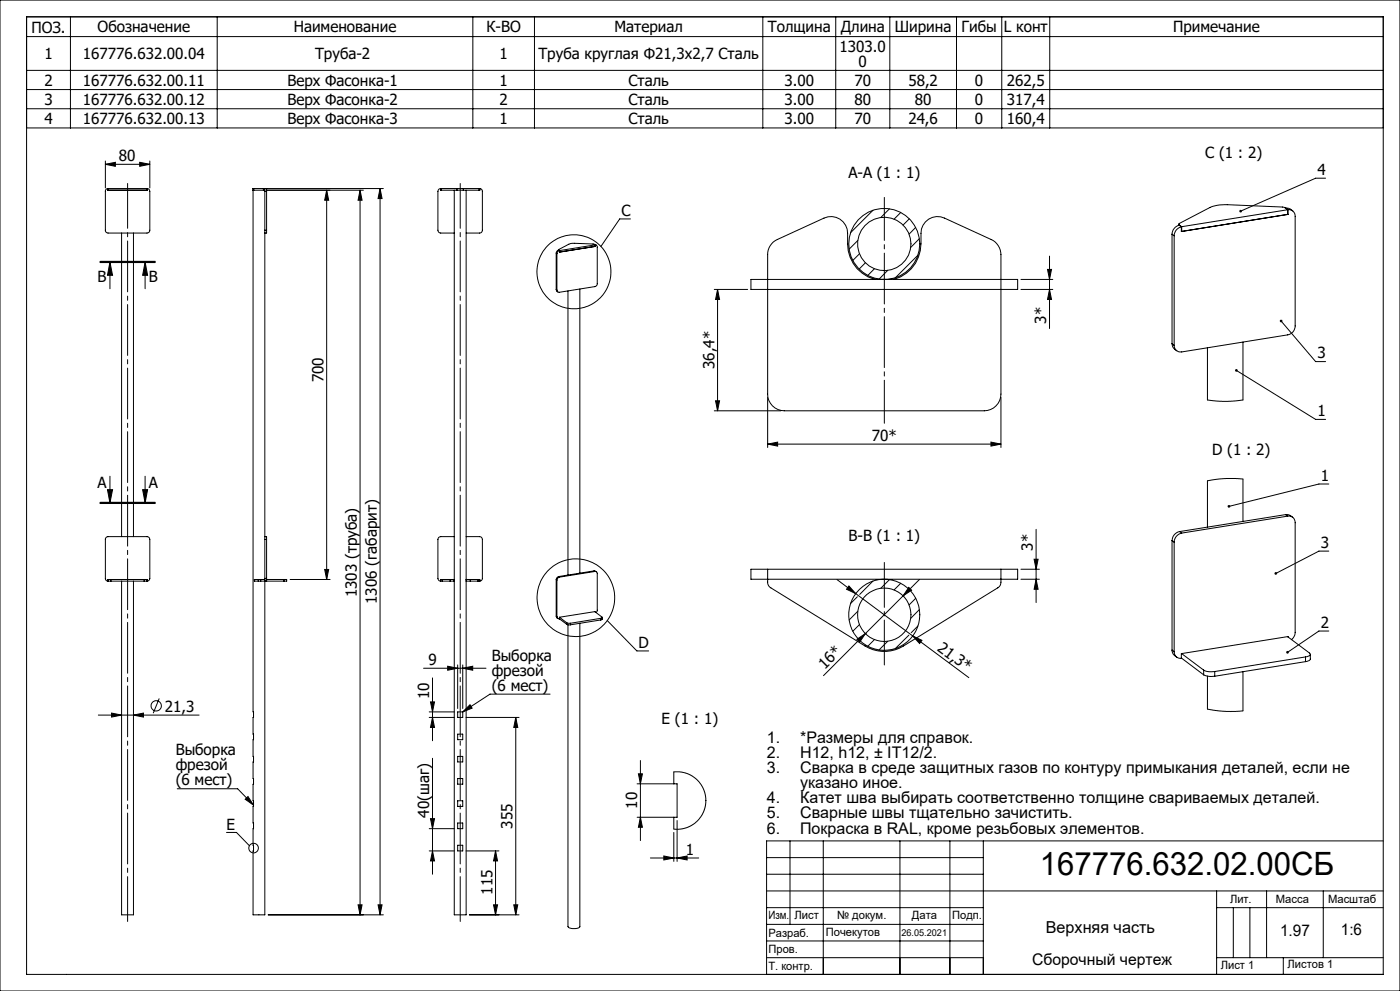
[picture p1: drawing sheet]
<svg xmlns="http://www.w3.org/2000/svg" width="420mm" height="297mm" viewBox="0 0 420 297" stroke-linecap="round" stroke-linejoin="round" font-family="sans-serif">
<g fill="none" stroke="#000" stroke-width=".3">
<path d="M0 0h420v297h-420zM8 5h407v287h-407zM8 5.1h407M8 11h407M21.1 5.1v33.2M65.2 5.1v33.2M141.9 5.1v33.2M160.3 5.1v33.2M228.8 5.1v33.2M250.7 5.1v33.2M266.9 5.1v33.2M286.9 5.1v33.2"/>
<path d="M300.5 5.1v33.2M314.9 5.1v33.2M8 21.1h407M8 26.8h407M8 32.6h407M8 38.3h407M31.6 49.2l3-.6v1.2zM31.6 48.3v8M31.6 49.2h13.3M32.4 56.5a.79 .79 0 0 0-.8 .9v11.6a.79 .79 0 0 0 .8 .8h11.7a.84 .84 0 0 0 .8-.8v-11.6a.84 .84 0 0 0-.8-.9M32.4 56.5v.5h11.7v-.5M32.4 56.5h11.7"/>
<path d="M41.9 48.6l3 .6-3 .6zM44.9 48.3v8M75.9 57v217.2h3.5v-100.8M76.1 56.5h-.3v.5h.3M76.1 57h2.9M76.1 56.5h2.9M76.1 56.5v.5M79 57h.3M79 56.5h.3M79 56.5v.5M79.3 57h.1M79.3 56.5h35.7"/>
<path d="M79.3 56.5v.5M79.4 56.5v.9M79.4 57.4v11.6M79.4 57.4h.6M80 56.5h.1M80 56.5v.9M80 57.4v11.6M80 57h29M98 57l.6 3h-1.2zM98 57v116.7M108 57v217.2M108 57l.6 3h-1.2z"/>
<path d="M114 56.5v217.7M114 56.5l.6 3h-1.2zM132.2 57h.2M132.2 57v-.5a.84 .84 0 0 0-.8 .9v11.6a.84 .84 0 0 0 .8 .8h4.1M132.4 56.5l-.2 .5M132.4 57h4.7M132.4 56.5h4.7M132.4 56.5v.5M136.3 57v217.2h3.5v-217.2M137.1 56.5h1.9M137.1 57h1.9M137.1 56.5v.5"/>
<path d="M139 57h4.7M139 56.5h4.7M139 56.5v.5M143.7 56.5h.2M143.7 57h.2M143.7 56.5v.5M143.9 57h.1M143.9 56.5v.5M143.9 56.5a.79 .79 0 0 1 .8 .9v11.6a.84 .84 0 0 1-.8 .8h-4.1M397.7 53.4h-3l-22.5 9.9M30 78.5h16.5M30 78.3h16.5"/>
<path d="M30 78.7h16.5M33 78.5l.8 4h-1.6zM33 78.5v8M36.5 69.8v91M40 69.8v91M43.5 78.5l.8 4h-1.5zM43.5 78.5v8M79.4 69v.8M79.4 69.8v91M79.4 69h.6M80 69v.8h-.6M166.9 75.8v11"/>
<path d="M166.9 75.8l.2 .2M167.1 76v11M167.5 74.9v.1M167.6 74.9l.3 .2M167.8 75.1l-.5 .3-.2 .6M167.8 75.1a.71 .71 0 0 0-.9 .7M167.8 75.1v.5M167.8 75.5l.1 .1M178.3 73.2l.6 .3M178.3 73.2l.2 .2M178.3 73.2v.1M178.4 73.4l-.4-.3-6.3-.2-1.1 .3-3 1.7"/>
<path d="M178.4 73.4v.5M178.4 73.4l-10.5 1.7M178.4 73.8l.1 .1M178.5 73.4a.62 .62 0 0 1 .7 .7l-.1 11.4-.7 .4-10.5 1.7a.67 .67 0 0 1-.8-.6M178.5 73.9l-10.7 1.7M178.5 73.4v.5M189.1 65.6h-3.2l-5.6 8.3M257.4 72.1l-2.7 2.6M257.8 76.1l-2 2M259.6 78.8l-1.9 1.8M261.9 63l-6.7 6.7M266.8 62.6l-2.6 2.6"/>
<path d="M270.2 63.7l-2 2M272.8 65.6l-1.9 1.8M274.7 68.2l-2 2M275.4 76.5l-6.8 6.7M275.8 71.5l-2.6 2.7M314.9 76.8v21.7M351.6 70.2l.6 .5M351.6 70.2v32.8M352.2 70.7v32.8M353.6 67.2v.4M353.7 67.3l.8 .6M353.7 67.3v.2"/>
<path d="M354.4 68a2.81 2.81 0 0 0-2.2 2.7M354.4 68l-.6-.5a2.9 2.9 0 0 0-2.2 2.7M354.4 69.3l.1 .1M354.5 67.9v1.5M385.8 62.4h.8l1.2 .8M385.8 62.4l.6 .4M385.8 62.4v.1M386.3 62.9l-.9-.7-.6-.1-16.6-.8a11.6 11.6 0 0 0-5.2 .9l-9.2 4.8-.1 .3M386.3 62.9v1.4l-31.8 5.1M386.3 62.9l-31.8 5M386.3 64.2h.1M386.4 62.8a1.9 1.9 0 0 1 2.1 2v32.9a2.69 2.69 0 0 1-2.2 2.7l-31.8 5.1a1.91 1.91 0 0 1-2.3-2"/>
<path d="M386.4 64.2l-32 5.2v-1.4M386.4 62.8v1.4M166.9 86.8l.5 .7M166.9 86.8l.2 .2M170.4 87.2v85.2M174 86.6v85.2M214.3 86.7h10M215.3 86.7v36.4M215.3 86.7l.6 3h-1.2zM225.3 83.7h80v3h-80zM262.3 80.5l-2 2M262.5 83.7a10.9 10.9 0 0 1-8.2-10.6v-3.2a5 5 0 0 0-7.1-4.5l-14 6.4a4.9 4.9 0 0 0-2.9 4.5v41.8a5 5 0 0 0 5 5h60a5.1 5.1 0 0 0 5-5v-41.8a5 5 0 0 0-2.9-4.5l-14-6.4a5 5 0 0 0-7.1 4.5 13.5 13.5 0 0 1-2.9 10.6 10.5 10.5 0 0 1-5.4 3.2"/>
<path d="M266.3 81l-2.6 2.6M306.3 86.7h9.5M306.3 83.7h9.5M314.3 80.7h1.2l-.6 3zM314.9 86.7l.6 3h-1.2zM384.3 96.2l10.4 12.2h3M230.3 119.1v15M300.3 119.1v15M351.6 103l.4 1.2 1 .9M351.6 103l.6 .5M370.9 111l23.8 14.7h3M372.9 102.5v17.4h-.2l-6.1 .4-4.4-.4v-15.7"/>
<path d="M214.3 123.1h20M214.7 120.1h1.2l-.6 3zM230.3 133.1l3-.6v1.2zM230.3 133.1h70M297.3 132.5l3 .6-3 .6zM30 150.9h8.3zM30 150.7h16.5M30 150.5h16.5M32.2 146.8h1.6l-.8 3.9zM33 142.7v8M38.3 150.9h8.2M42.8 146.8h1.5l-.8 3.9z"/>
<path d="M43.5 142.7v8M310.8 158.6v22M353.9 159.3a2.84 2.84 0 0 0-2.3 2.7M353.9 159.3l.6 .5M354.5 159.8a2.85 2.85 0 0 0-2.3 2.7M372.9 156.3v-12.7l-5.1-.2-3.9 .4-1.7 .3v13.9M385.7 154.2l1.2 .2 .9 .6M385.7 154.2l.6 .5M385.7 154.2l-31.8 5.1M386.3 154.7a1.88 1.88 0 0 1 2.2 2v32.8l-.3 1.3-.7 .9M386.3 154.7l-31.8 5.1M398.6 145.1h-2.9l-27 6.7"/>
<path d="M32.4 174.2a.78 .78 0 0 1-.8-.8v-11.7a.79 .79 0 0 1 .8-.9h11.7a.84 .84 0 0 1 .8 .9v11.7l-.3 .6-.5 .2M32.4 173.7h.1M32.4 173.7v.5M32.4 173.7h.9M32.4 174.2h.9M33.3 173.7h10M33.3 173.7v.5M33.3 174.2h10M36.5 174.2v100h3.5v-100M43.3 173.7h.8M43.3 174.2h.8M43.3 173.7v.5"/>
<path d="M44.1 173.7h.1M44.1 173.7v.5M76.4 173.7v.5M76.4 173.7h1.1M76.4 174.2h1.1M77.5 174.2h.7M77.5 173.7h.7M77.5 173.7v.5M78.2 173.7h1.2M78.2 174.2h7M78.2 173.7v.5M79.4 160.8h.6v.9"/>
<path d="M79.4 160.8v.9M79.4 161.7v11.7M79.4 161.7h.6M79.4 173.4h.6M80 173.4v.8M80 173.7h5.2M80 161.7v11.7M85.2 173.7h.8v.5h-.8M85.2 173.7v.5M87 173.7h12M97.4 170.7h1.2l-.6 3zM132.2 173.7v.5h.5"/>
<path d="M132.2 173.7h.5M132.7 173.7h2.3M132.7 174.2h2.3M132.7 173.7v.5M135 174.2h1.2M135 173.7h1.2M135 173.7v.5M136.2 174.2h.1M136.2 173.7h.1M136.2 173.7v.5M136.3 160.8h-4.1a.84 .84 0 0 0-.8 .9v11.7l.2 .5 .4 .3h.2v-.5M139.8 160.8h4.1a.84 .84 0 0 1 .8 .9v11.7a.78 .78 0 0 1-.8 .8"/>
<path d="M139.8 174.2h.1M139.8 173.7h.1M139.9 174.2h1.2M139.9 173.7h1.2M141.1 173.7h2.3M141.1 174.2h2.3M141.1 173.7v.5M143.4 174.2h.5M143.4 173.7h.5M143.4 173.7v.5M143.9 173.7h.1M143.9 173.7v.5"/>
<path d="M166.9 173.7l.2 .1M166.9 173.7v10.9M167.1 173.8v11M167.6 172.8l-.5 .3-.2 .6M167.6 172.8l.3 .2M167.9 173l-.6 .3-.2 .5M178.2 171.1l.7 .3M178.2 171.1l.2 .2M178.2 171.1l-10.6 1.7M178.4 171.3a.62 .62 0 0 1 .8 .6v11.1l-.4 .6M178.4 171.3l-10.5 1.7M230.3 170.6v3.9a1.89 1.89 0 0 0 .9 1.7l28.3 17.4a11 11 0 0 0 11.5 0l28.3-17.4a1.89 1.89 0 0 0 1-1.7v-3.9"/>
<path d="M230.3 170.6h-5v3h80v-3h-5M230.3 170.6h70M251.1 173.7l5.6 4.2M254.7 175.6l2 2.3-2.7-1.3zM256.7 177.9l34 25.2M257.2 178.9l-2 2M261.9 174.1l-4 4M266.8 173.7l-2.6 2.6M270.2 174.8l-2 2M270.9 178.6h.1M272.6 176l.9 .9-2.6 1.7zM274.7 179.3l-2 2"/>
<path d="M275.9 173.6l-28.8 28.9M306.3 170.6h5.5M306.3 173.6h5.5M310.2 167.6h1.2l-.6 3zM310.8 173.6l.6 3h-1.2zM351.6 162v32.8M351.6 162l.6 .5M352.2 162.5v32.8M398.6 165.2h-2.9l-13 6.7M134.3 199.7l3 .6-3 .6zM137.3 199.3v13M138.8 199.3v13"/>
<path d="M166.9 184.6l.5 .7M166.9 184.6l.2 .2M167.1 184.8l.2 .5 .5 .2M167.8 185v.5M167.8 185.5l2.2 1.6M167.9 185l2.1 1.7M170 186.7l1.1 .1M170 187.1l1.1 .2M170 186.7v.4M171.1 186.8v.5M174 186.8v90.9a2.94 2.94 0 0 1-3.6 0v-90.4M178.4 183.3l2.3 1.7-.5 .3"/>
<path d="M178.5 183.3h.1M178.5 183.3l-10.7 1.7M180.2 185.3l-9.1 1.5M180.2 185.3v.5M180.2 185.8l-9.1 1.5M180.7 185.1v.5l-.5 .2M182.2 186l8.9 9.1h3.5M257.1 191.6l2.5-1.7-1.7 2.5zM257.4 183.2l-2.7 2.6M257.8 187.2l-2 2M259.6 189.9h.1M262.3 191.7l-1.9 2"/>
<path d="M266.3 192.2l-2.6 2.6M272.7 190.4l-4.1 3.9M273.8 190.6l2.8 1.3-.7 1zM275.4 187.6l-2 2M275.8 182.7l-2.6 2.6M351.6 194.8l.4 1.3 1 .9M351.6 194.8l.6 .5M354.4 197.2l6.7 5M354.5 195.9l6.6 4.9M386.3 190.8l6.7 5.1 .1 .3-.4 .4-1 .3M386.4 190.9l-32 5v1.4a1.89 1.89 0 0 1-2.2-2M391.7 196.9l-27.3 4.4"/>
<path d="M391.7 196.9v1.4M391.7 198.3l-27.3 4.4M393.1 196.1v1.6l-.4 .3-1 .3M398.6 189.1h-2.9l-9.4 6.4M29.5 214.3h30.2M33.5 213.7l3 .6-3 .6zM40 214.3l3-.6v1.2zM47.8 209.3l-1.8 4.4M127.1 200.3h18.7M128.8 215h7.5M128.8 213.4h7.5M129.2 210.4h1.2l-.6 3z"/>
<path d="M129.8 215l.6 3h-1.2zM129.8 203.2v18.8M137.3 213.4h1.5v1.6h-1.5zM138.8 213.4l2.2-2.2 .6 1zM138.8 200.3l3-.6v1.2zM139.8 215h15.9M154.7 215l.6 3h-1.2zM154.7 215v59.2M165 208h-18l-8.2 5.4M361.1 200.8a5.1 5.1 0 0 0 3.3 .5M361.1 202.2a5.8 5.8 0 0 0 3.3 .5M361.1 200.8v1.4"/>
<path d="M364.4 201.3v1.4M372.9 201.3l-.1 11.8-5.7 .1-4.9-.7v-9.9M53.2 236.4h18.1l4.8 4.9M73.6 239.5l.8-.8 1.7 2.6zM129.8 227.3v34.7M137.3 220h1.5v1.7h-1.5zM137.3 226.7h1.5v1.6h-1.5zM137.3 233.3h1.5v1.7h-1.5zM137.3 240h1.5v1.7h-1.5zM191.1 234.9h11M191.5 231.9h1.2l-.6 3zM192.1 227.9v24"/>
<path d="M202.1 234.9v-3.6l2.4 .1 2.6 .8 1.8 1.3 1.5 1.7 1.1 2.4 .3 2.2-.3 2.3-.8 2-1.7 2.1-1.7 1.3-2.7 .9-2.5 .1v-3.6M202.1 234.9h1v10h-1M67.9 249.5h3l3.9 4M128.8 255h7.5M128.8 248.4h7.5M129.2 245.4h1.2l-.6 3zM129.8 255l.6 3h-1.2zM137.3 253.3h1.5v1.7h-1.5zM137.3 246.7h1.5v1.7h-1.5zM139.8 255h9.9M148.7 255l.6 3h-1.2zM148.7 255v19.2"/>
<path d="M191.1 244.9h11M192.1 244.9l.6 3h-1.2zM195.1 257.1h14.5M199.1 256.5l3 .6-3 .6zM202.1 249.5v8.7M203.1 257.1l3-.6v1.2zM203.1 245.9v12.3M230 257h65M237 252v25M247 252v40M270 252v40M285 252v40"/>
<path d="M295 252v40M415 252h-185v40M80.5 274.2h34.5M107.4 271.2h1.2l-.6 3zM113.4 271.2h1.2l-.6 3zM140.8 274.2h14.9M148.1 271.2h1.2l-.6 3zM154.1 271.2h1.2l-.6 3zM230 272h65M230 277h65M230 262h65M230 267h185"/>
<path d="M365 272h50M365 267v25M370 272v15M375 272v15M380 267v20M397 267v20M230 282h65M230 287h65M365 287h50M385 287v5"/>
<circle cx="265.3" cy="73.1" r="10.7"/>
<circle cx="265.3" cy="73.1" r="8"/>
<circle cx="172.2" cy="81.5" r="11.1"/>
<circle cx="172.8" cy="179.1" r="11.6"/>
<circle cx="265.3" cy="184.2" r="10.7"/>
<circle cx="265.3" cy="184.3" r="8"/>
<circle cx="46.9" cy="211.5" r="1.54"/>
<circle cx="76.1" cy="254.2" r="1.44"/>
</g>
<path d="M38.3 55v221.2M138.1 55v221.2M265.3 199.3v-30.7" fill="none" stroke="#000" stroke-width=".3" stroke-dasharray="15.2 1.3 1.3 1.3" stroke-dashoffset="1.8"/>
<path d="M265.3 126.8v-67.6" fill="none" stroke="#000" stroke-width=".3" stroke-dasharray="15.2 1.3 1.3 1.3" stroke-dashoffset="2.4"/>
<g fill="#000">
<path d="M31.6 49.2l3-.6v1.2zM41.9 48.6l3 .6-3 .6z"/>
<path d="M98 57l.6 3h-1.2zM97.4 170.7h1.2l-.6 3zM191.5 231.9h1.2l-.6 3zM192.1 244.9l.6 3h-1.2z"/>
<path d="M43.5 78.5l.8 4h-1.5zM33 78.5l.8 4h-1.6z"/>
<path d="M314.3 80.7h1.2l-.6 3zM314.9 86.7l.6 3h-1.2z"/>
<path d="M214.7 120.1h1.2l-.6 3zM215.3 86.7l.6 3h-1.2z"/>
<path d="M42.8 146.8h1.5l-.8 3.9zM32.2 146.8h1.6l-.8 3.9z"/>
<path d="M254.7 175.6l-.7 1 2.7 1.3zM273.8 190.6l2.1 2.3 .7-1z"/>
<path d="M272.6 176l-1.7 2.6 2.6-1.7zM257.1 191.6l.8 .8 1.7-2.5z"/>
<path d="M310.2 167.6h1.2l-.6 3zM310.8 173.6l.6 3h-1.2z"/>
<path d="M33.5 213.7l3 .6-3 .6zM40 214.3l3-.6v1.2zM134.3 199.7l3 .6-3 .6zM138.8 200.3l3-.6v1.2zM230.3 133.1l3-.6v1.2zM297.3 132.5l3 .6-3 .6zM199.1 256.5l3 .6-3 .6zM203.1 257.1l3-.6v1.2z"/>
<path d="M129.8 215l.6 3h-1.2zM129.2 210.4h1.2l-.6 3z"/>
<path d="M73.6 239.5l.8-.8 1.7 2.6zM138.8 213.4l2.2-2.2 .6 1zM370.6 110.7l.3 .3-.3-.2a.4 .4 0 0 0 .2 .6 .4 .4 0 0 0 .5-.4 .4 .4 0 0 0-.7-.3zM384.1 95.9a.41 .41 0 0 0 0 .7 .41 .41 0 0 0 .6-.3 .41 .41 0 0 0-.6-.5l.2 .4zM372 63l-.2 .5 .4-.2-.4 .2a.39 .39 0 0 0 .6 .1 .39 .39 0 0 0 .1-.5 .39 .39 0 0 0-.5-.1zM382.5 171.6l-.1 .4 .3-.1-.3 .1a.4 .4 0 0 0 .5 .2 .4 .4 0 0 0 .2-.6 .4 .4 0 0 0-.6 0zM386 195.2l-.1 .5 .4-.2-.4 .2a.41 .41 0 0 0 .6 .1 .41 .41 0 0 0 .1-.5 .41 .41 0 0 0-.6-.1zM368.4 151.5l-.1 .3h.4h-.4a.4 .4 0 0 0 .6 .3 .4 .4 0 0 0 .1-.6 .4 .4 0 0 0-.6 0z"/>
<path d="M107.4 271.2h1.2l-.6 3zM108 57l.6 3h-1.2zM113.4 271.2h1.2l-.6 3zM114 56.5l.6 3h-1.2zM148.1 271.2h1.2l-.6 3zM148.7 255l.6 3h-1.2zM129.8 255l.6 3h-1.2zM129.2 245.4h1.2l-.6 3zM154.1 271.2h1.2l-.6 3zM154.7 215l.6 3h-1.2z"/>
</g>
<text font-size="9.6" x="311.9" y="262.3">167776.632.02.00СБ</text>
<text font-size="4.9" x="313.7" y="279.6">Верхняя часть</text>
<g font-size="4.8">
<text x="230" y="222.7">1.</text>
<text x="230" y="227.2">2.</text>
<text x="240" y="222.7">*Размеры для справок.</text>
<text x="240" y="227.2">H12, h12, ± IT12/2.</text>
<text x="230" y="231.7">3.</text>
<text x="240" y="231.7">Сварка в среде защитных газов по контуру примыкания деталей, если не</text>
<text x="240" y="236.2">указано иное.</text>
<text x="230" y="240.8">4.</text>
<text x="230" y="245.3">5.</text>
<text x="240" y="240.8">Катет шва выбирать соответственно толщине свариваемых деталей.</text>
<text x="240" y="245.3">Сварные швы тщательно зачистить.</text>
<text x="230" y="249.8">6.</text>
<text x="240" y="249.8">Покраска в RAL, кроме резьбовых элементов.</text>
<text x="384" y="280.6">1.97</text>
<text x="402.3" y="280.3">1:6</text>
<text x="309.6" y="289.1">Сборочный чертеж</text>
</g>
<g font-size="4.6">
<text x="9.5" y="9.8">ПОЗ.</text>
<text x="29.3" y="9.7">Обозначение</text>
<text x="88.1" y="9.7">Наименование</text>
<text x="145.9" y="9.7">К-ВО</text>
<text x="184.3" y="9.7">Материал</text>
<text x="230.4" y="9.7">Толщина</text>
<text x="252.2" y="9.7">Длина</text>
<text x="268.5" y="9.7">Ширина</text>
<text x="288.5" y="9.7">Гибы</text>
<text x="301.1" y="9.7">L конт</text>
<text x="351.9" y="9.7">Примечание</text>
<text x="13.3" y="17.7">1</text>
<text x="24.8" y="17.7">167776.632.00.04</text>
<text x="94.5" y="17.7">Труба-2</text>
<text x="149.9" y="17.7">1</text>
<text x="161.5" y="17.7">Труба круглая Ф21,3х2,7 Сталь</text>
<text x="251.9" y="15.5">1303.0</text>
<text x="257.6" y="20">0</text>
<text x="13.3" y="25.6">2</text>
<text x="24.8" y="25.6">167776.632.00.11</text>
<text x="86.2" y="25.6">Верх Фасонка-1</text>
<text x="149.9" y="25.6">1</text>
<text x="188.5" y="25.6">Сталь</text>
<text x="235.3" y="25.6">3.00</text>
<text x="256.3" y="25.6">70</text>
<text x="272.5" y="25.6">58,2</text>
<text x="292.5" y="25.6">0</text>
<text x="302" y="25.6">262,5</text>
<text x="13.3" y="31.4">3</text>
<text x="24.8" y="31.4">167776.632.00.12</text>
<text x="86.2" y="31.4">Верх Фасонка-2</text>
<text x="149.9" y="31.4">2</text>
<text x="188.5" y="31.4">Сталь</text>
<text x="235.3" y="31.4">3.00</text>
<text x="256.3" y="31.4">80</text>
<text x="274.4" y="31.4">80</text>
<text x="292.5" y="31.4">0</text>
<text x="302" y="31.4">317,4</text>
<text x="13.3" y="37.1">4</text>
<text x="24.8" y="37.1">167776.632.00.13</text>
<text x="86.2" y="37.1">Верх Фасонка-3</text>
<text x="149.8" y="37.1">1</text>
<text x="188.5" y="37.1">Сталь</text>
<text x="235.3" y="37.1">3.00</text>
<text x="256.3" y="37.1">70</text>
<text x="272.5" y="37.1">24,6</text>
<text x="292.5" y="37.1">0</text>
<text x="302" y="37.1">160,4</text>
<text x="361.5" y="47.4">C (1 : 2)</text>
<text x="35.7" y="48.3">80</text>
<text x="254.5" y="53.3">A-A (1 : 1)</text>
<text x="395.2" y="52.4">4</text>
<text x="186.4" y="64.7">C</text>
<text x="29.2" y="84.5">B</text>
<text x="44.6" y="84.5">B</text>
<text x="313.9" y="97" transform="rotate(-90 313.9 97)">3*</text>
<text x="395.2" y="107.3">3</text>
<text x="214.3" y="110.6" transform="rotate(-90 214.3 110.6)">36,4*</text>
<text x="97.1" y="114.6" transform="rotate(-90 97.1 114.6)">700</text>
<text x="395.2" y="124.7">1</text>
<text x="261.5" y="132.1">70*</text>
<text x="363.6" y="136.3">D (1 : 2)</text>
<text x="29.2" y="146.2">A</text>
<text x="44.6" y="146.2">A</text>
<text x="396.2" y="144">1</text>
<text x="254.6" y="162.2">B-B (1 : 1)</text>
<text x="309.9" y="165" transform="rotate(-90 309.9 165)">3*</text>
<text x="396.2" y="164.1">3</text>
<text x="107.1" y="179" transform="rotate(-90 107.1 179)">1303 (труба)</text>
<text x="113.1" y="181" transform="rotate(-90 113.1 181)">1306 (габарит)</text>
<text x="396.2" y="188.1">2</text>
<text x="191.6" y="194.2">D</text>
<text x="281" y="194.7" transform="rotate(37 281 194.7)">21,3*</text>
<text x="128.5" y="199.3">9</text>
<text x="147.5" y="198">Выборка</text>
<text x="147.5" y="202.5">фрезой</text>
<text x="247.4" y="200.8" transform="rotate(-45 247.4 200.8)">16*</text>
<text x="128.8" y="209.6" transform="rotate(-90 128.8 209.6)">10</text>
<text x="147.5" y="207">(6 мест)</text>
<text x="49.4" y="213.3">21,3</text>
<text x="198.5" y="216.9">E (1 : 1)</text>
<text x="52.7" y="226.3">Выборка</text>
<text x="52.7" y="230.8">фрезой</text>
<text x="52.7" y="235.3">(6 мест)</text>
<text x="128.8" y="245" transform="rotate(-90 128.8 245)">40(шаг)</text>
<text x="191.2" y="242.4" transform="rotate(-90 191.2 242.4)">10</text>
<text x="68" y="248.6">E</text>
<text x="153.8" y="248.3" transform="rotate(-90 153.8 248.3)">355</text>
<text x="205.7" y="256.2">1</text>
<text x="147.7" y="268.1" transform="rotate(-90 147.7 268.1)">115</text>
</g>
<g font-size="3.4">
<text x="230.5" y="275.5">Изм.</text>
<text x="238.4" y="275.4">Лист</text>
<text x="251.1" y="275.4">№ докум.</text>
<text x="273.6" y="275.4">Дата</text>
<text x="285.7" y="275.4">Подп.</text>
<text x="369" y="270.5">Лит.</text>
<text x="382.8" y="270.5">Масса</text>
<text x="398.4" y="270.6">Масштаб</text>
<text x="230.5" y="280.7">Разраб.</text>
<text x="247.7" y="280.6">Почекутов</text>
<text x="230.6" y="285.7">Пров.</text>
<text x="230.5" y="290.7">Т. контр.</text>
<text x="366.2" y="290.3">Лист 1</text>
<text x="386.3" y="290.2">Листов 1</text>
</g>
<text font-size="2.8" x="270.5" y="280.6">26.05.2021</text>
</svg>
